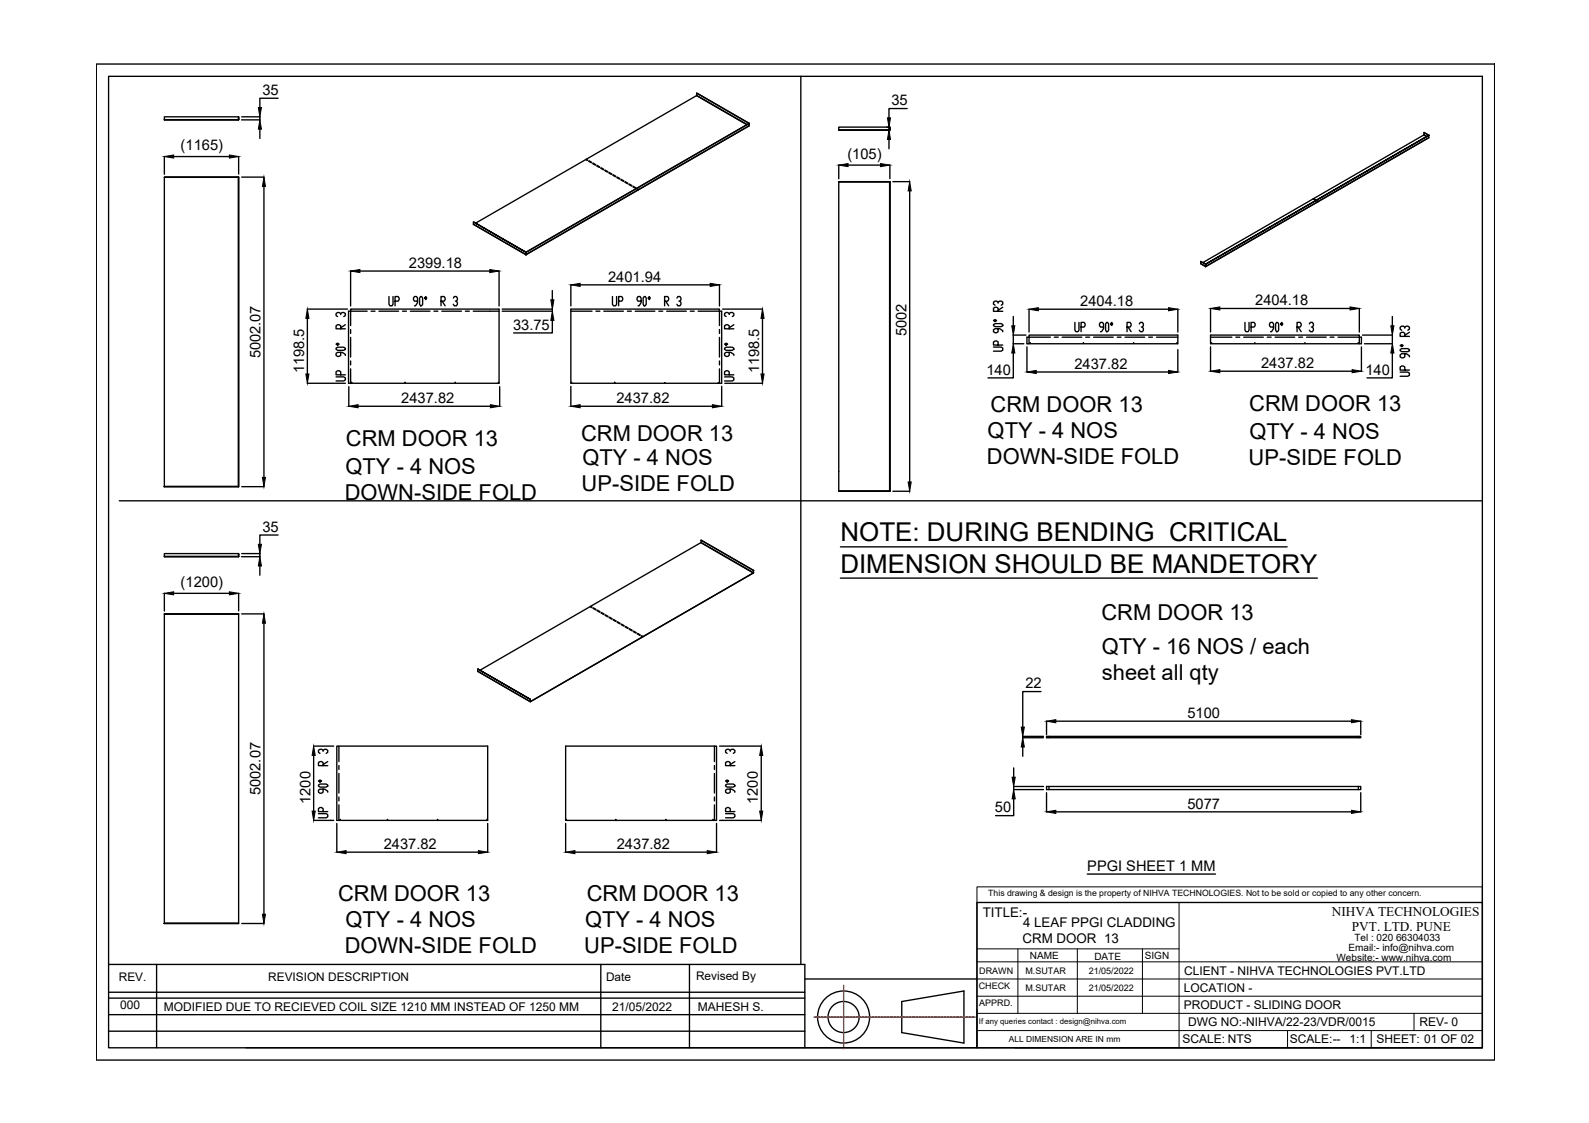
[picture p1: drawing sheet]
<svg xmlns="http://www.w3.org/2000/svg" width="297mm" height="210mm" viewBox="0 0 297 210" stroke-linecap="round" stroke-linejoin="round" font-family="sans-serif">
<!-- layer: 0 -->
<g fill="none" stroke="#000" stroke-width=".25">
<path d="M18 12h261.4v186.1h-261.4zM20.3 14.3h256.8v181.5h-256.8zM52 18.4h-3.4v1.7M130.2 17.8v.1M130.2 17.4l9.8 5.7M149.7 14.3v166M30.7 21.8h13.9v.6h-13.9zM30.7 33.1h13.9zM30.7 22.4h.1M30.7 29.2v3.4M32.5 29.3h10.4M44.6 33.1v57.9h-13.9"/>
<path d="M44.6 22.4h-13.9M44.6 21.8v.6zM44.6 33.1h.1M44.6 33.1v57.9M44.6 22.4h.1M44.6 33.1h-13.9v57.9M44.6 29.2v3.3M45.1 22.4h3.5M45.2 21.8h3.4M45.2 33.1h4.2M48.6 21.8v.6M48.6 24.1v1.8"/>
<path d="M49.3 34.8v54.4M109.5 29.8l.3 .2M109.6 29.7l.3 .2M110 30.2l.5 .2M110.1 30l.5 .3M110.8 30.6l.5 .3M110.8 30.5l.6 .3M111.5 31l.5 .3M111.6 30.9l.5 .3M112.3 31.5l.5 .2M112.4 31.3l.5 .3M113.1 31.9l.4 .3"/>
<path d="M113.1 31.8l.5 .3M113.8 32.3l.5 .3M113.9 32.2l.5 .3M114.6 32.8l.5 .2M114.6 32.6l.5 .3M115.3 33.2l.5 .3M115.4 33.1l.5 .3M116.1 33.6l.5 .3M116.1 33.5l.5 .3M116.8 34.1l.5 .2M116.9 34l.5 .2M117.6 34.5l.5 .3"/>
<path d="M117.6 34.4l.5 .3M118.3 34.9l.5 .3M118.4 34.8l.5 .3M119.1 35.4l.2 .1M119.1 35.3l.3 .1M139.6 23.3l-9.4-5.4-41.3 23.8M140 23.1h.1M140 23.1l-9.8-5.7v.4l9.5 5.5M140 23.1l-41.7 24M140 23.5l-41.7 24.1-9.8-5.7M156.8 23.8h9.5v.5h-9.5zM156.8 24.3h9.5z"/>
<path d="M156.8 30.8v2.6M156.8 34h9.5v57.8M158.5 30.9h6.1M165.8 23.8h.4v.5h-.5M166.2 26.1v1.7M166.3 24.3v-.5v.5M166.3 34h-9.5M166.3 34h-9.5v57.8M166.3 30.8v2.6M166.9 34h3.2M169.6 20.3h-3.4v1.7M170.1 35.7v54.4"/>
<path d="M245.4 37.2l.4 .2M245.6 37.1l.3 .2M246 37.5l.4 .2M246.1 37.5l.4 .2M266.2 25.2h.1M266.2 24.8l.9 .5M266.7 25.5l-.5-.3-41.3 23.9 .5 .3-.9-.6v.5l.9 .5-.9-.5M267.1 25.7l-41.7 24.1M267.1 25.3h.1M267.1 25.3l-.9-.5v.4l.5 .3M267.1 25.3l-41.7 24.1v.4v-.4l41.7-24.1v.4l-41.7 24.1M267.1 25.7h.1"/>
<path d="M57.4 57.8h7.6M57.5 59.5v10.4M63.7 58.8v-.2l-.6-.2-.3 .2v.4l.3 .2M63.7 58.6l.3-.2 .6 .2v.4l-.3 .2M65.5 50.7v6.5M67.3 50.7h24.3M68.6 58.2h-3.4v13.4h28.1v-13.8h-27.8v3.1M69.4 58.2h.7M70.8 58.2h3.7M72.7 55.4v1.5l.2 .3h.4l.2-.3v-1.5M73.9 56.3h.5l.2-.3-.2-.6h-.5v1.8M75.2 58.2h.8"/>
<path d="M76.7 58.2h3.7M78.1 56.3h-.6l-.2-.3 .2-.6h.4l.2 .3v.9l-.4 .6h-.2M78.6 55.4h.2l.2 .3v1.2l-.2 .3h-.2l-.2-.3v-1.2zM79.6 55.4l.2 .3-.2 .3-.2-.3zM81.1 58.2h.8M82.4 56.3h.6l.2-.3-.2-.6h-.6v1.8M82.6 58.2h3.7M82.6 56.3l.6 .9M84.7 55.7l.2-.3h.4l.2 .3v.3l-.2 .3h-.2M85.3 56.3l.2 .3-.2 .6h-.4l-.2-.3M87 58.2h.7M88.5 58.2h4.8"/>
<path d="M88.5 41.5l9.8 5.6zM88.5 41.5v.4l9.8 5.7v-.5M93.3 50.7v6.5M93.9 58.2h9.4M93.9 57.8h9.4M98.3 47.1v.5M98.3 47.6h.1M98.3 47.1l41.7-24v.4l-41.7 24.1zM103.3 59.9v2.3h-7.3M103.3 54.3v1.7M103.3 57.8v.4M106.7 58.2h4"/>
<path d="M106.7 53.2v4M108.4 53.2h24.4M111.4 58.2h.7M112.9 58.2h3.6M114.5 55.4v1.5l.2 .3h.4l.2-.3v-1.5M115.6 56.3h.6l.2-.3-.2-.6h-.6v1.8M117.3 58.2h.7M118.7 58.2h3.7M119.8 56.3h-.5l-.2-.3 .2-.6h.4l.1 .3v.9l-.3 .6h-.2M120.4 55.4h.2l.2 .3v1.2l-.2 .3h-.2l-.2-.3v-1.2zM121.4 55.4l.2 .3-.2 .3-.2-.3zM123.2 58.2h.7"/>
<path d="M124.2 56.3h.6l.2-.3-.2-.6h-.6v1.8M124.4 56.3l.6 .9M124.6 58.2h3.7M126.5 55.7l.2-.3h.4l.2 .3v.3l-.2 .3h-.2M127.1 56.3l.2 .3-.2 .6h-.4l-.2-.3M129 58.2h.8M130.5 58.2h4.4v13.4h-28.2v-13.8h27.8v3.1M134.5 53.2v4M135.1 57.8h7.5M136.3 58.8v-.2l-.3-.2h-.3l-.3 .2v.4l.3 .2M136.3 58.6l.3-.2 .6 .2v.4l-.3 .2M142.5 59.5v10.4"/>
<path d="M185.7 59.9l.3-.2 .3 .2-.3 .2zM186.6 58.2v-.6l-.3-.2-.6 .2v.6h1.8M186.6 56.7v-.2l-.3-.2-.6 .2v.4l.3 .1M186.6 56.5l.3-.2 .6 .2v.4l-.3 .1M187.5 57.4l-.9 .6M189.4 59.2v1.7M192.4 57.8v4.3M194.1 57.8h24.3M220.2 57.8v4.3M225.4 49.4v.4zM225.4 49.8h.1M226.3 57.6v4.5"/>
<path d="M228 57.7h24.4M254.1 57.6v4.5M260.3 59.2v1.7M57.4 71.6h7.2M62.8 70.4h1.5l.3 .2v.4l-.3 .2h-1.5M62.8 65.1l.3-.2h1.2l.3 .2v.2l-.3 .2h-1.2l-.3-.2zM62.8 64.3l.3-.2 .3 .2-.3 .2zM63.7 70.1v-.6l-.3-.2-.6 .2v.6h1.8M63.7 65.9v.5l-.3 .2-.6-.2v-.3l.3-.2h.9l.6 .3v.2M63.7 61.5v-.6l-.3-.2-.6 .2v.6h1.8M64.6 60.7l-.9 .6M65.2 72.3v3.6"/>
<path d="M65.5 61.6v.7M65.5 63.1v3.6M65.5 67.5v.7M65.5 68.9v2.7M66.9 75.9h24.8M93.4 72.3v3.6M106.7 72.2v3.7M108.4 75.9h24.8M134.5 61.6v.7M134.5 63.1v3.6M134.5 67.5v.7M134.5 68.9v2.7"/>
<path d="M134.9 72.2v3.7M135.4 70.4h1.5l.3 .2v.4l-.3 .2h-1.5M135.4 65.1l.3-.2h1.2l.3 .2v.2l-.3 .2h-1.2l-.3-.2zM135.4 64.3l.3-.2 .3 .2-.3 .2zM135.5 71.6h7.1M136.3 70.1v-.6l-.3-.2-.6 .2v.6h1.8M136.3 65.9v.5l-.3 .2-.6-.2v-.3l.3-.2h.9l.6 .3v.2M136.3 61.5v-.6l-.3-.2-.6 .2v.6h1.8M137.2 60.7l-.9 .6M185.7 64.9h1.5l.3 .2v.3l-.3 .2h-1.5M185.7 60.7l.3-.2h1.2l.3 .2v.2l-.3 .2h-1.2l-.3-.2zM186.6 64.5v-.6l-.3-.2-.6 .2v.6h1.8"/>
<path d="M186.6 61.4v.6l-.3 .2-.6-.2v-.4l.3-.2h.9l.6 .4v.2M189.4 66v4.6h-4.7M191.8 62.6h-2.4v1.7h2M192 64.8v4.7M193.7 69.5h24.7M196.4 63h-4.4v1.3h28.2v-1.7h-27.8v1.7M197.1 63h.7M198.6 63h3.6M200.9 60.3v1.4l.2 .3h.4l.2-.3v-1.4M202.1 61.1h.6l.2-.3-.2-.5h-.6v1.7M203 63h.7M204.4 63h3.7"/>
<path d="M206.3 61.1h-.6l-.2-.3 .2-.5h.4l.2 .2v.9l-.4 .6h-.2M206.9 60.3h.2l.1 .2v1.2l-.1 .3h-.2l-.2-.3v-1.2zM207.8 60.3l.2 .2-.2 .3-.2-.3zM208.8 63h.8M210.3 63h3.7M210.7 61.1h.6l.1-.3-.1-.5h-.6v1.7M210.9 61.1l.5 .9M213 60.5l.2-.2h.4l.1 .2v.3l-.1 .3h-.2M213.6 61.1l.1 .3-.1 .6h-.4l-.2-.3M214.7 63h.7M216.2 63h4M220.2 65.4v4.1"/>
<path d="M226.3 64.8v4.6M226.3 63h4M228 69.4h24.8M231 63h.8M232.5 63h3.7M232.7 60.3v1.4l.2 .3h.4l.2-.3v-1.4M233.9 61.1h.5l.2-.3-.2-.5h-.5v1.7M236.9 63h.7M238.1 61.1h-.6l-.2-.3 .2-.5h.4l.2 .2v.9l-.4 .6h-.2M238.4 63h3.6M238.6 60.3h.2l.2 .2v1.2l-.2 .3h-.2l-.1-.3v-1.2zM239.6 60.3l.2 .2-.2 .3-.2-.3z"/>
<path d="M242.5 61.1h.5l.2-.3-.2-.5h-.5v1.7M242.7 61.1l.5 .9M242.8 63h.7M244.2 63h3.7M244.8 60.5l.2-.2h.3l.2 .2v.3l-.2 .3h-.2M245.3 61.1l.2 .3-.2 .6h-.3l-.2-.3M248.6 63h.8M250.1 63h4.4v1.3h-28.2v-1.7h27.8v1.7M254.5 64.8v4.6M254.7 62.6h5.6M255.1 64.3h5.2M260.3 66v4.6h-4.8"/>
<path d="M260.3 62.6v1.7M261.7 69.6h1.5l.3 .2v.3l-.3 .2h-1.5M261.7 65.4l.3-.2h1.2l.3 .2v.1l-.3 .2h-1.2l-.3-.2zM261.7 64.6l.3-.2 .3 .2-.3 .2zM262.6 69.2v-.6l-.3-.2-.6 .2v.6h1.8M262.6 66.1v.6l-.3 .2-.6-.2v-.4l.3-.2h.9l.6 .4v.2M262.6 62.9v-.6l-.3-.2-.6 .2v.6h1.8M262.6 61.3v-.1l-.6-.2-.3 .2v.3l.3 .2M262.6 61.2l.3-.2 .6 .2v.3l-.3 .2M263.5 62.1l-.9 .6M22.3 93.6h254.8M44.5 90.9l.1 .1"/>
<path d="M44.5 90.9h.1M44.5 90.9l-13.8 .1M44.6 91h.1M45.2 91h4.2M156.8 91.8h9.5h-9.5M156.8 88.1h.1M166.3 91.8h-9.5M166.3 91.8v-57.8v57.8M166.3 91.8h.1M166.9 91.8h3.2M30.7 103.5h13.9v.5h-13.9zM30.7 104h13.9"/>
<path d="M30.7 114.7h13.9v57.9h-13.9v-57.8h13.9zM30.7 110.9v3.3M32.5 110.9h10.4M44.6 104v-.5v.5M44.6 104h-13.9M44.6 110.9v3.3M45.1 104.1h3.5M45.2 103.5h3.4M45.2 114.7h4.2M48.6 103.5v.6M48.6 105.8v1.7M49.3 116.5v54.4"/>
<path d="M52 100h-3.4v1.7M110.3 113.4l.3 .2M110.4 113.3l.3 .2M110.8 113.7l.6 .3M110.9 113.6l.5 .3M111.6 114.1l.5 .3M111.7 114l.5 .3M112.4 114.6l.5 .3M112.4 114.5l.5 .3M113.1 115l.5 .3M113.2 114.9l.5 .3M113.9 115.4l.5 .3"/>
<path d="M113.9 115.3l.5 .3M114.6 115.9l.5 .3M114.7 115.8l.5 .3M115.4 116.3l.5 .3M115.4 116.2l.5 .3M116.1 116.7l.5 .3M116.2 116.6l.5 .3M116.9 117.2l.5 .3M116.9 117.1l.5 .3M117.6 117.6l.5 .3M117.7 117.5l.5 .3M118.4 118l.5 .3"/>
<path d="M118.4 118l.5 .2M119.1 118.5l.5 .3M119.2 118.4l.5 .3M119.9 118.9l.2 .2M119.9 118.8l.3 .2M131 101.4h.1M131 101l9.9 5.6M140.8 107.1l-9.8-5.7-41.3 23.9M140.9 106.6l-9.9-5.6v.4l9.9 5.7-41.7 24M140.9 106.6h.1M140.9 106.6v.5l-41.7 24M157.1 108.1h89.2"/>
<path d="M157.1 102.2h83.5M58.6 139.5h3.8M63 139.5h28.2v13.8h-28.2zM63.4 139.5v2.9M89.3 125.5h.1M89.3 125l9.8 5.7zM89.3 125v.5l9.8 5.6M89.3 125.5l9.8 5.7M99.1 130.7l.1 .4M105.7 139.5h28.2v13.8h-28.2zM133.6 139.5v2.9M134.5 139.5h7.8"/>
<path d="M191.2 139.6v1.8M194.6 129.3h-3.4v6.6M195.1 137.6h-3.9v.3h3.9M195.6 137.6h58.8v.3h-58.8zM195.6 134.8v2.5M196.1 137.6v.3M197.4 134.8h55.2M253.9 137.6v.3M254.4 134.8v2.5M58.6 153.3h3.8M58.6 141.2v10.4M59.5 152.1h1.5l.3 .2v.4l-.3 .2h-1.5"/>
<path d="M59.5 146.7l.3-.2h1.2l.3 .2v.2l-.3 .2h-1.2l-.3-.2zM59.5 146l.3-.2 .3 .2-.3 .2zM60.4 151.7v-.6l-.3-.2-.6 .2v.6h1.8M60.4 147.5v.6l-.3 .2-.6-.2v-.4l.3-.2h.9l.6 .4v.2M60.4 143.1v-.6l-.3-.2-.6 .2v.6h1.8M60.4 140.4v-.2l-.3-.2h-.3l-.3 .2v.4l.3 .2M60.4 140.2l.3-.2 .6 .2v.4l-.3 .2M61.3 142.3l-.9 .6M63 153.9v5.4M63.4 143.1v.7M63.4 144.6v3.6M63.4 149v.7"/>
<path d="M63.4 150.4v2.9M64.7 159.3h24.7M91.2 153.9v5.4M105.7 153.9v5.4M107.5 159.3h24.7M133.6 143.1v.7M133.6 144.6v3.6M133.6 149v.7M133.6 150.4v2.9M133.9 153.9v5.4M134.5 153.3h7.8M135.6 152.1h1.5l.3 .2v.4l-.3 .2h-1.5"/>
<path d="M135.6 146.7l.3-.2h1.2l.3 .2v.2l-.3 .2h-1.2l-.3-.2zM135.6 146l.3-.2 .3 .2-.3 .2zM136.5 151.7v-.6l-.3-.2-.6 .2v.6h1.8M136.5 147.5v.6l-.3 .2-.6-.2v-.4l.3-.2h.9l.6 .4v.2M136.5 143.1v-.6l-.3-.2-.6 .2v.6h1.8M136.5 140.4v-.2l-.6-.2-.3 .2v.4l.3 .2M136.5 140.2l.3-.2 .6 .2v.4l-.3 .2M137.4 142.3l-.9 .6M142.3 141.2v10.4M189.5 147h5.6M189.5 147.6h5.6M189.5 149.3v3.2h-3.4"/>
<path d="M189.5 143.5v1.8M189.5 147v.6M195.6 147h58.8v.6h-58.8zM195.6 148.2v3.6M196.1 147v.6M197.4 151.7h55.2M253.9 147v.6M254.4 148.2v3.6M30.7 172.6h13.9M44.5 172.6h-13.8M44.6 172.6h.1M45.2 172.6h4.2"/>
<path d="M182.6 168.7h94.5v27.1h-94.5zM203.3 163.4h23.9M20.3 180.3h130.2v15.5h-104.5M20.3 192.7h130.2M20.3 185.5h130.2M20.3 189.7h130.2M20.3 186.6h130.2M29.3 180.3v15.5M112.3 180.3v15.5M128.9 180.3v15.5M150.5 195.8h32.1M150.5 183h32.1"/>
<path d="M168.6 187.2l11.6-2v9.8l-11.6-2zM189.8 195.8h87.3"/>
<circle cx="65.7" cy="71.5" r=".03"/>
<circle cx="75.7" cy="71.5" r=".03"/>
<circle cx="85.1" cy="71.5" r=".03"/>
<circle cx="93.2" cy="71.5" r=".03"/>
<circle cx="106.8" cy="71.5" r=".03"/>
<circle cx="114.9" cy="71.5" r=".03"/>
<circle cx="124.3" cy="71.5" r=".03"/>
<circle cx="134.3" cy="71.5" r=".03"/>
<circle cx="192.6" cy="64.1" r=".03"/>
<circle cx="202.5" cy="64.1" r=".03"/>
<circle cx="211.9" cy="64.1" r=".03"/>
<circle cx="220" cy="64.1" r=".03"/>
<circle cx="226.5" cy="64.1" r=".03"/>
<circle cx="234.6" cy="64.1" r=".03"/>
<circle cx="243.9" cy="64.1" r=".03"/>
<circle cx="253.9" cy="64.1" r=".03"/>
<circle cx="63.6" cy="153.2" r=".03"/>
<circle cx="72.4" cy="153.2" r=".03"/>
<circle cx="81.8" cy="153.2" r=".03"/>
<circle cx="91" cy="153.2" r=".03"/>
<circle cx="105.8" cy="153.2" r=".03"/>
<circle cx="115.1" cy="153.2" r=".03"/>
<circle cx="124.5" cy="153.2" r=".03"/>
<circle cx="133.3" cy="153.2" r=".03"/>
<circle cx="157.7" cy="190.1" r="4.9"/>
<circle cx="157.7" cy="190.1" r="2.91"/>
</g>
<g fill="none" stroke="#000" stroke-width=".19">
<path d="M182.6 165.8h94.5v2.9h-94.5zM182.6 179.8h94.5M182.6 168.7v27.1M182.6 177.4h37.8M184.2 168.7h92.9M190.3 177.4v12M201.4 177.4v12M213.6 177.4v12M220.4 168.7v27.1M182.6 189.4h94.5M182.6 186.2h94.5M182.6 183h94.5"/>
<path d="M182.6 192.6h94.5M240.7 192.6v3.2M256.3 192.6v3.2M264.3 189.4v3.2"/>
</g>
<g fill="none" stroke="#f00" stroke-width=".25">
<path d="M152.2 190.1h.2M152.5 190.1h.1M152.7 190.1h.3M153.1 190.1h.1M153.2 190.1h.4M153.7 190.1h.1M153.8 190.1h.4M154.3 190.1h.1M154.4 190.1h.4M154.9 190.1h.1M155 190.1h.4M155.4 190.1h.1"/>
<path d="M155.6 190.1h.4M156 190.1h.1M156.2 190.1h.3M156.6 190.1h.1M156.8 190.1h.3M157.2 190.1h.1M157.4 190.1h.3M157.7 184.2v.2M157.7 184.5v.1M157.7 184.6v.4M157.7 185.1h.1M157.7 185.2v.4"/>
<path d="M157.7 185.7h.1M157.7 185.8v.4M157.7 186.2v.1M157.7 186.4v.4M157.7 186.8v.1M157.7 187v.3M157.7 187.4v.1M157.7 187.6v.3M157.7 188v.1M157.7 188.2v.3M157.7 188.6v.1M157.7 188.7v.4"/>
<path d="M157.7 189.2v.1M157.7 189.3v.4M157.7 189.8h.1M157.7 189.9v.4M157.7 190.4h.1M157.7 190.5v.4M157.7 190.9v.1M157.7 191.1v.4M157.7 191.5v.1M157.7 191.7v.3M157.7 192.1v.1M157.7 192.3v.3"/>
<path d="M157.7 192.7v.1M157.7 192.8v.4M157.7 193.3v.1M157.7 193.4v.4M157.7 193.9v.1M157.7 194v.4M157.7 194.5h.1M157.7 194.6v.4M157.7 195.1h.1M157.7 195.2v.4M157.7 195.6v.1M157.7 195.8v.2"/>
<path d="M157.8 190.1h.1M157.9 190.1h.4M158.4 190.1h.1M158.5 190.1h.4M159 190.1h.1M159.1 190.1h.4M159.6 190.1h.1M159.7 190.1h.4M160.1 190.1h.1M160.3 190.1h.4M160.7 190.1h.1M160.9 190.1h.3"/>
<path d="M161.3 190.1h.1M161.5 190.1h.3M161.9 190.1h.1M162.1 190.1h.3M162.5 190.1h.1M162.6 190.1h.4M163.1 190.1h.1M163.2 190.1h.4M163.7 190.1h.1M163.8 190.1h.4M164.3 190.1h.1M164.4 190.1h.4"/>
<path d="M164.8 190.1h.1M165 190.1h.4M165.4 190.1h.1M165.6 190.1h.4M166 190.1h.1M166.2 190.1h.3M166.6 190.1h.1M166.8 190.1h.3M167.2 190.1h.1M167.3 190.1h.4M167.8 190.1h.1M167.9 190.1h.4"/>
<path d="M168.4 190.1h.1M168.5 190.1h.4M169 190.1h.1M169.1 190.1h.4M169.6 190.1h.1M169.7 190.1h.4M170.1 190.1h.1M170.3 190.1h.4M170.7 190.1h.1M170.9 190.1h.3M171.3 190.1h.1M171.5 190.1h.3"/>
<path d="M171.9 190.1h.1M172.1 190.1h.3M172.5 190.1h.1M172.6 190.1h.4M173.1 190.1h.1M173.2 190.1h.4M173.7 190.1h.1M173.8 190.1h.4M174.3 190.1h.1M174.4 190.1h.4M174.8 190.1h.1M175 190.1h.4"/>
<path d="M175.4 190.1h.1M175.6 190.1h.3M176 190.1h.1M176.2 190.1h.3M176.6 190.1h.1M176.8 190.1h.3M177.2 190.1h.1M177.3 190.1h.4M177.8 190.1h.1M177.9 190.1h.4M178.4 190.1h.1M178.5 190.1h.4"/>
<path d="M179 190.1h.1M179.1 190.1h.4M179.5 190.1h.1M179.7 190.1h.4M180.1 190.1h.1M180.3 190.1h.3M180.7 190.1h.1M180.9 190.1h.3M181.3 190.1h.1M181.5 190.1h.3M181.9 190.1h.1M182 190.1h.3"/>
</g>
<g fill="#000" stroke="#000" stroke-width=".19">
<path d="M30.7 29.3l1.8-.3v.5zM42.9 29l1.7 .3-1.7 .2zM48.6 22.4l.3 1.7h-.6zM48.3 20.1h.6l-.3 1.7zM49.3 33.1l.3 1.7h-.5zM156.8 30.9l1.7-.3v.5zM164.6 30.6l1.7 .3-1.7 .2zM166.2 24.3l.3 1.8h-.6zM165.9 22h.6l-.3 1.8zM170.1 34l.2 1.7h-.5zM57.5 57.8l.3 1.7h-.6zM65.5 50.7l1.8-.3v.5z"/>
<path d="M91.6 50.4l1.7 .3-1.7 .2zM103 56h.5l-.2 1.8zM103.3 58.2l.2 1.7h-.5zM106.7 53.2l1.7-.2v.5zM132.8 53l1.7 .2-1.7 .3zM142.5 57.8l.3 1.7h-.5zM192.4 57.8l1.7-.3v.6zM218.4 57.5l1.8 .3-1.8 .3zM226.3 57.7l1.7-.3v.5zM252.4 57.4l1.7 .3-1.7 .2zM57.2 69.9h.6l-.3 1.7zM65.2 75.9l1.7-.3v.6z"/>
<path d="M91.7 75.6l1.7 .3-1.7 .3zM106.7 75.9l1.7-.3v.6zM133.2 75.6l1.7 .3-1.7 .3zM142.3 69.9h.5l-.3 1.7zM189.1 60.9h.6l-.3 1.7zM189.4 64.3l.3 1.7h-.6zM192 69.5l1.7-.3v.6zM218.4 69.2l1.8 .3-1.8 .3zM226.3 69.4l1.7-.3v.6zM252.8 69.1l1.7 .3-1.7 .3zM260 60.9h.6l-.3 1.7zM260.3 64.3l.3 1.7h-.6z"/>
<path d="M49.1 89.2h.5l-.3 1.8zM169.8 90.1h.5l-.2 1.7zM30.7 110.9l1.8-.3v.6zM42.9 110.6l1.7 .3-1.7 .3zM48.6 104.1l.3 1.7h-.6zM48.3 101.7h.6l-.3 1.8zM49.3 114.7l.3 1.8h-.5zM191.2 137.9l.3 1.7h-.6zM190.9 135.9h.6l-.3 1.7zM195.6 134.8l1.8-.3v.6zM252.6 134.5l1.8 .3-1.8 .3zM58.6 139.5l.3 1.7h-.6z"/>
<path d="M58.3 151.6h.6l-.3 1.7zM63 159.3l1.7-.3v.6zM89.4 159l1.8 .3-1.8 .3zM105.7 159.3l1.8-.3v.6zM132.2 159l1.7 .3-1.7 .3zM142.3 139.5l.3 1.7h-.6zM142 151.6h.6l-.3 1.7zM189.2 145.3h.6l-.3 1.7zM189.5 147.6l.3 1.7h-.6zM195.6 151.7l1.8-.2v.5zM252.6 151.5l1.8 .2-1.8 .3zM49.1 170.9h.5l-.3 1.7z"/>
</g>
<g font-size="4.8">
<text x="157.1" y="101.2">NOTE: DURING BENDING CRITICAL</text>
<text x="157.1" y="107">DIMENSION SHOULD BE MANDETORY</text>
</g>
<g font-size="4.1">
<text x="185.2" y="77.1">CRM DOOR 13</text>
<text x="233.5" y="76.8">CRM DOOR 13</text>
<text x="64.7" y="83.3">CRM DOOR 13</text>
<text x="108.6" y="82.4">CRM DOOR 13</text>
<text x="184.6" y="81.9">QTY - 4 NOS</text>
<text x="233.6" y="82">QTY - 4 NOS</text>
<text x="64.6" y="88.5">QTY - 4 NOS</text>
<text x="108.9" y="86.9">QTY - 4 NOS</text>
<text x="184.5" y="86.8">DOWN-SIDE FOLD</text>
<text x="233.4" y="87">UP-SIDE FOLD</text>
<text x="64.4" y="93.5">DOWN-SIDE FOLD</text>
<text x="108.7" y="91.8">UP-SIDE FOLD</text>
<text x="205.9" y="115.9">CRM DOOR 13</text>
<text x="205.9" y="122.3">QTY - 16 NOS / each</text>
<text x="206" y="127.1">sheet all qty</text>
<text x="63.2" y="168.4">CRM DOOR 13</text>
<text x="64.6" y="173.2">QTY - 4 NOS</text>
<text x="109.4" y="173.2">QTY - 4 NOS</text>
<text x="109.7" y="168.4">CRM DOOR 13</text>
<text x="64.4" y="178.1">DOWN-SIDE FOLD</text>
<text x="109.2" y="178.1">UP-SIDE FOLD</text>
</g>
<g font-size="2.7">
<text x="49" y="17.7">35</text>
<text x="166.6" y="19.7">35</text>
<text x="33.8" y="28.1">(1165)</text>
<text x="158.4" y="29.7">(105)</text>
<text x="76.4" y="50">2399.18</text>
<text x="113.7" y="52.6">2401.94</text>
<text x="201.9" y="57.2">2404.18</text>
<text x="234.6" y="57">2404.18</text>
<text x="95.9" y="61.6">33.75</text>
<text x="169.4" y="62.9" transform="rotate(-90 169.4 62.9)">5002</text>
<text x="48.7" y="67" transform="rotate(-90 48.7 67)">5002.07</text>
<text x="56.9" y="69.8" transform="rotate(-90 56.9 69.8)">1198.5</text>
<text x="141.9" y="69.8" transform="rotate(-90 141.9 69.8)">1198.5</text>
<text x="184.4" y="70">140</text>
<text x="200.9" y="68.9">2437.82</text>
<text x="235.7" y="68.8">2437.82</text>
<text x="255.2" y="70">140</text>
<text x="75" y="75.3">2437.82</text>
<text x="115.2" y="75.3">2437.82</text>
<text x="49" y="99.4">35</text>
<text x="33.8" y="109.7">(1200)</text>
<text x="191.7" y="128.7">22</text>
<text x="222" y="134.2">5100</text>
<text x="48.7" y="148.6" transform="rotate(-90 48.7 148.6)">5002.07</text>
<text x="58" y="150.3" transform="rotate(-90 58 150.3)">1200</text>
<text x="141.7" y="150.3" transform="rotate(-90 141.7 150.3)">1200</text>
<text x="186" y="151.8">50</text>
<text x="222" y="151.1">5077</text>
<text x="71.7" y="158.7">2437.82</text>
<text x="115.3" y="158.7">2437.82</text>
<text x="203.3" y="162.8">PPGI SHEET 1 MM</text>
</g>
<g font-size="2.5">
<text x="183.7" y="171.4">TITLE:-</text>
<text x="191.2" y="173.2">4 LEAF PPGI CLADDING</text>
<text x="249" y="171.3">NIHVA TECHNOLOGIES</text>
<text x="191.1" y="176.2">CRM DOOR 13</text>
<text x="252.7" y="174.1">PVT. LTD. PUNE</text>
</g>
<g font-size="2.2">
<text x="22.2" y="183.4">REV.</text>
<text x="50.1" y="183.4">REVISION DESCRIPTION</text>
<text x="113.3" y="183.4">Date</text>
<text x="130.1" y="183.2">Revised By</text>
<text x="221.3" y="185.4">LOCATION -</text>
<text x="221.3" y="182.2">CLIENT - NIHVA TECHNOLOGIES PVT.LTD</text>
<text x="22.5" y="188.6">000</text>
<text x="30.6" y="189">MODIFIED DUE TO RECIEVED COIL SIZE 1210 MM INSTEAD OF 1250 MM</text>
<text x="114.4" y="189">21/05/2022</text>
<text x="130.4" y="189.1">MAHESH S.</text>
<text x="221.3" y="188.6">PRODUCT - SLIDING DOOR</text>
<text x="222.1" y="191.8">DWG NO:-NIHVA/22-23/VDR/0015</text>
<text x="265.4" y="191.8">REV- 0</text>
<text x="221" y="195">SCALE: NTS</text>
<text x="241.1" y="195">SCALE:--</text>
<text x="252.2" y="195">1:1</text>
<text x="257.3" y="195">SHEET: 01 OF 02</text>
</g>
<g font-size="1.9">
<text x="192.5" y="179.3">NAME</text>
<text x="204.6" y="179.4">DATE</text>
<text x="214" y="179.2">SIGN</text>
<text x="249.8" y="179.6">Website:- www.nihva.com</text>
<text x="252.1" y="177.8">Email:- info@nihva.com</text>
<text x="253.2" y="176">Tel : 020 66304033</text>
</g>
<g font-size="1.7">
<text x="183" y="184.9">CHECK</text>
<text x="183" y="182.1">DRAWN</text>
<text x="191.7" y="185.2">M.SUTAR</text>
<text x="191.7" y="182">M.SUTAR</text>
<text x="203.5" y="182">21/05/2022</text>
<text x="203.5" y="185.2">21/05/2022</text>
<text x="183" y="188.1">APPRD.</text>
</g>
<g font-size="1.6">
<text x="184.7" y="167.6">This drawing &amp; design is the property of NIHVA TECHNOLOGIES. Not to be sold or copied to any other concern.</text>
<text x="188.6" y="194.8">ALL DIMENSION ARE IN mm</text>
</g>
<text font-size="1.5" x="183" y="191.4">If any queries contact : design@nihva.com</text>
</svg>
